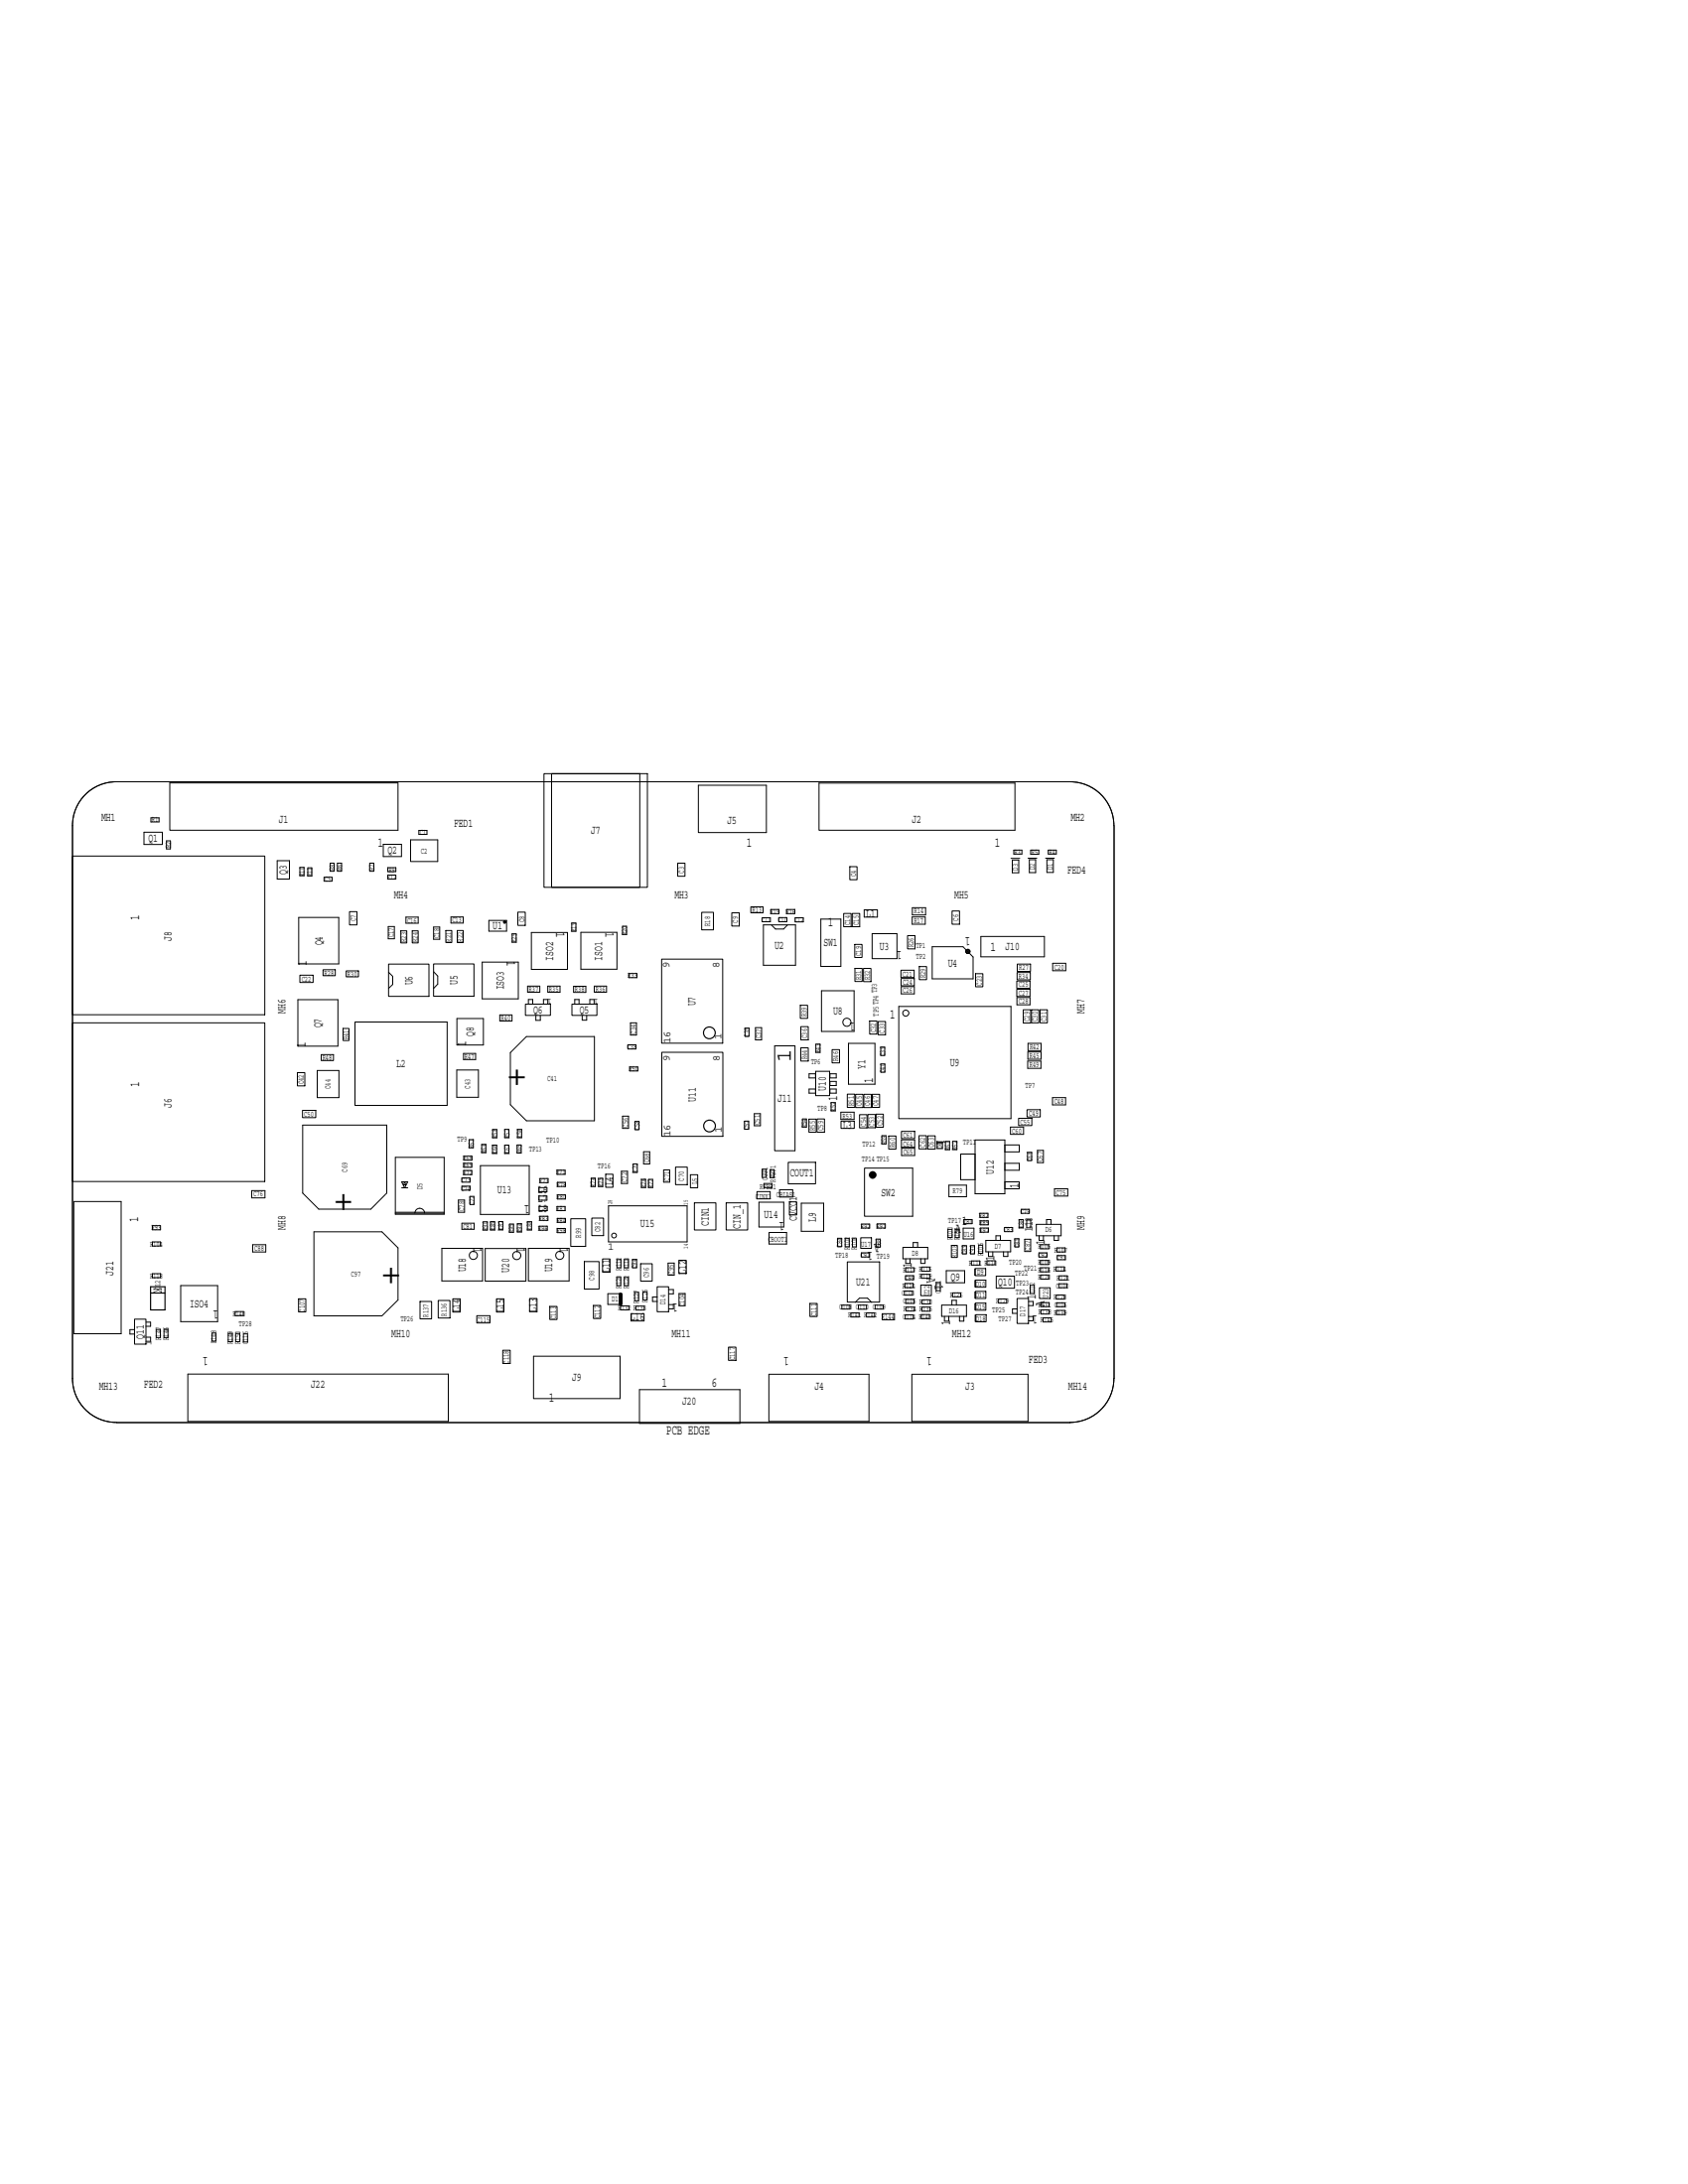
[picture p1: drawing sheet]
<svg xmlns="http://www.w3.org/2000/svg" width="216mm" height="279mm" viewBox="0 0 216 279" stroke-linecap="round" stroke-linejoin="round" font-family="sans-serif">
<g fill="none" stroke="#000" stroke-width=".13">
<path d="M69.6 99h13.2v14.5h-13.2zM70.5 99h11.3v14.5h-11.3zM9.2 109.5h24.7v20.3h-24.7zM18.4 106.5h2.4v1.5h-2.4zM19.3 104.6h1v.6h-1zM21.3 107.6h.5v1h-.5zM21.7 100.2h29.2v6h-29.2zM35.5 110.1h1.5v2.4h-1.5zM38.2 117.4h5.1v5.9h-5.1zM38.4 111h.5v1h-.5zM39.4 111h.5v1.1h-.5zM41.4 112.2h1.1v.5h-1.1z"/>
<path d="M42.2 110.4h.5v1.1h-.5zM43.2 110.4h.5v1.1h-.5zM44.7 116.6h1v1.7h-1zM47.3 110.4h.5v1.1h-.5zM49 108h2.4v1.6h-2.4zM49.6 111h1v.5h-1zM49.6 112h1v.5h-1zM49.7 118.5h.7v1.6h-.7zM51.3 119.1h.7v1.5h-.7zM51.9 117.3h1.6v.8h-1.6zM52.5 107.4h3.5v2.8h-3.5zM52.7 119.1h.8v1.5h-.8z"/>
<path d="M53.6 106.2h1v.5h-1zM55.5 118.6h.7v1.6h-.7zM57 119h.8v1.6h-.8zM57.7 117.3h1.5v.8h-1.5zM58.5 119h.7v1.6h-.7zM62.5 117.8h2.3v1.3h-2.3zM64.4 118h.3M64.4 117.9h.3M64.4 118.1h.3M64.4 117.9h.2v.2h-.2zM64.5 117.8h.1M65.5 119.5h.5v1h-.5z"/>
<path d="M66.2 116.7h1v1.7h-1zM68 119.3h4.6v4.7h-4.6zM73.1 118.1h.6v1h-.6zM74.3 119.3h4.6v4.7h-4.6zM79.6 118.5h.5v1h-.5zM86.7 110.4h.9v1.7h-.9zM89.3 100.5h8.7v6h-8.7zM89.7 116.7h1.5v2.3h-1.5zM93.6 116.8h1v1.7h-1zM96 116h1.6v.8h-1.6zM97.5 117.4h1v.5h-1zM97.6 118.3h4.1v5.2h-4.1z"/>
<path d="M98.6 116.4h1v.5h-1zM98.7 118.3l.5 .6h1l.5-.6M99.6 117.4h1v.5h-1zM100.6 116.4h1.1v.5h-1.1zM101.7 117.4h1v.5h-1zM104.8 100.2h25v6h-25zM105 117.6h2.5v6h-2.5zM107.9 116.9h1v1.7h-1zM108.7 110.9h.9v1.6h-.9zM109 116.9h1v1.7h-1zM110.5 116.4h1.7v.9h-1.7zM111.5 119.4h3.2v3.2h-3.2z"/>
<path d="M116.1 119.7h.9v1.7h-.9zM116.7 117.3h1.6v.9h-1.6zM116.7 116.1h1.7v1h-1.7zM121.8 116.5h.9v1.7h-.9zM125.5 119.8h8.1v2.6h-8.1zM129.3 109.8h1.1M129.5 110h.8v1.7h-.8zM129.7 108.8h1v.5h-1zM131.5 109.8h1.1M131.7 110h.8v1.6h-.8zM131.8 108.8h1.1v.5h-1.1zM133.7 109.8h1.2"/>
<path d="M133.9 110h.8v1.6h-.8zM134.1 108.8h1v.5h-1zM136.8 100a5.6 5.6 0 0 1 5.7 5.6M136.9 100h-122a5.6 5.6 0 0 0-5.6 5.6v70.8M142.5 105.6v70.8M9.2 130.9h24.7v20.3h-24.7zM38 137.2h1v1.7h-1zM38.1 127.9h5.1v5.9h-5.1zM38.4 124.8h1.6v.9h-1.6zM40.6 136.9h2.7v3.5h-2.7zM41.1 134.9h1.6v.8h-1.6zM41.3 124.1h1.6v.7h-1.6z"/>
<path d="M43.9 131.6h.7v1.5h-.7zM44.3 124.2h1.5v.8h-1.5zM45.4 130.7h11.8v10.7h-11.8zM49.7 123.3h5.2v4.2h-5.2zM49.7 124.4l.5 .5v1l-.5 .5M55.5 123.3h5.1v4.1h-5.1zM55.5 124.3l.5 .6v1l-.5 .5M58.4 136.9h2.8v3.5h-2.8zM58.4 130.3h3.4v3.4h-3.4zM59.3 134.8h1.5v.8h-1.5zM61.7 123.1h4.6v4.7h-4.6zM63.9 129.8h1.6v.8h-1.6z"/>
<path d="M65.3 134.7l2-2.1h8.7v10.8h-8.7l-2-2.1zM67.2 128.5h3.2v1.4h-3.2zM67.5 126.2h1.5v.7h-1.5zM68.1 128.5v-.6h-.5v.6M68.5 129.9v.6h.6v-.6M70.1 128.5v-.6h-.6v.6M70.1 126.2h1.5v.7h-1.5zM73.2 128.5h3.1v1.4h-3.1zM73.4 126.2h1.5v.8h-1.5zM74.1 128.5v-.6h-.6v.6M74.5 129.9v.6h.5v-.6M76 128.5v-.6h-.6v.6"/>
<path d="M76 126.2h1.6v.7h-1.6zM80.3 133.7h1v.5h-1zM80.4 124.5h1.1v.6h-1.1zM80.5 136.5h1.1v.5h-1.1zM80.6 130.9h.8v1.5h-.8zM84.6 122.7h7.8v10.8h-7.8zM84.6 134.6h7.9v10.8h-7.9zM95.3 131.5h.5v1.1h-.5zM96.6 131.5h.8v1.5h-.8zM99.1 133.8h2.6v13.4h-2.6zM102.4 128.6h.9v1.7h-.9zM102.4 134h1v1.7h-1z"/>
<path d="M102.4 131.3h1v1.7h-1zM103.5 137.4h.8v.5h-.8zM103.5 139.3h.8v.5h-.8zM104.3 137.1h1.8v3.1h-1.8zM104.4 133.6h.5v1h-.5zM105.1 126.7h4.1v5.3h-4.1zM106.2 139.3h.8v.5h-.8zM106.2 137.4h.8v.5h-.8zM106.2 138.3h.8v.6h-.8zM106.4 134.3h1v1.7h-1zM108.4 140h.9v1.7h-.9zM108.5 133.5h3.4v5.2h-3.4z"/>
<path d="M109.3 120.8h1v1.7h-1zM109.3 123.9h1v1.7h-1zM109.4 140h1v1.7h-1zM110.4 123.9h1v1.7h-1zM110.5 140h.9v1.7h-.9zM111.2 130.6h1v1.7h-1zM111.6 140h.9v1.7h-.9zM112.3 130.7h1v1.7h-1zM112.6 134h.6v1h-.6zM112.7 136.1h.5v1.1h-.5zM115 128.8h14.3v14.3h-14.3zM115.2 124.1h1.7v1h-1.7z"/>
<path d="M115.3 125.2h1.6v.9h-1.6zM115.3 126.2h1.6v.9h-1.6zM117.6 123.7h.9v1.6h-.9zM119.2 121.1h4l1.3 1.3v2.8h-5.3zM123.5 121.8h.6M123.5 121.7h.6M123.5 121.6h.6M123.5 121.9h.5M123.6 121.5h.4M123.6 122h.4M123.7 121.5h.2M124.8 124.6h.9v1.6h-.9z"/>
<path d="M130 126.6h1.7v.9h-1.7zM130 125.5h1.7v.9h-1.7zM130.1 127.6h1.6v.9h-1.6zM130.1 124.4h1.7v.9h-1.7zM130.1 123.3h1.7v1h-1.7zM130.9 129.2h.9v1.7h-.9zM131.4 135.7h1.7v1h-1.7zM131.5 134.6h1.7v.9h-1.7zM131.5 133.5h1.7v.9h-1.7zM131.9 129.2h1v1.7h-1zM133 129.2h1v1.7h-1zM134.6 123.2h1.7v1h-1.7z"/>
<path d="M9.4 153.7h6.1v16.9h-6.1zM19.5 158.9h1v.5h-1zM19.5 156.8h1v.5h-1zM32.2 152.3h1.7v.9h-1.7zM32.3 159.2h1.7v1h-1.7zM38.7 142h1.7v1h-1.7zM38.7 143.9h10.8v8.7l-2.1 2.1h-6.6l-2.1-2.1zM40.2 157.6h8.7l2 2v6.7l-2 2h-8.7zM50.6 148.1h6.2v7.2h-6.2zM50.6 155.2h6.2M50.6 155.1h6.2M51.4 151.2h.8l-.4 .8z"/>
<path d="M51.4 152h.8M51.8 151.2l.1 .4h-.3zM54.3 155.2a.62 .62 0 0 0-.6-.6 .62 .62 0 0 0-.6 .6M56.5 159.7h5.2v4.2h-5.2zM58.6 153.5h.8v1.6h-.8zM59.1 156.5h1.5v.8h-1.5zM59.1 150.7h1v.5h-1zM59.1 151.7h1v.6h-1zM59.3 148.8h1v.5h-1zM59.3 149.7h1v.6h-1zM59.3 147.9h1.1v.5h-1.1zM60 145.8h.5v1h-.5z"/>
<path d="M60.1 153.1h.5v1h-.5zM61.4 149.1h6.3v6.3h-6.3zM61.6 146.4h.5v1h-.5zM61.8 156.3h.5v1.1h-.5zM62.1 159.7h5.2v4.2h-5.2zM62.7 156.3h.6v1h-.6zM63 146.5h.5v1h-.5zM63 144.5h.5v1h-.5zM63.8 156.3h.5v1h-.5zM64.6 144.5h.5v1h-.5zM64.6 146.5h.5v1h-.5zM65.2 156.6h.5v1h-.5z"/>
<path d="M66.1 146.5h.6v1h-.6zM66.2 156.5h.5v1.1h-.5zM66.2 144.5h.5v1h-.5zM67.5 156.3h.5v1h-.5zM67.6 159.7h5.2v4.2h-5.2zM68.9 153h1.1v.5h-1.1zM68.9 151.9h1.1v.6h-1.1zM68.9 154.3h1.1v.6h-1.1zM69 156.9h1v.5h-1zM69 155.6h1.1v.5h-1.1zM69.1 150.8h1v.5h-1zM71.2 149.7h1.1v.5h-1.1z"/>
<path d="M71.2 154.3h1.1v.6h-1.1zM71.3 157.2h1v.5h-1zM71.3 152.9h1v.5h-1zM71.3 155.9h1v.5h-1zM71.3 151.3h1v.5h-1zM73 155.9h1.9v3.5h-1.9zM75.6 150.7h.5v1.1h-.5zM75.7 155.8h1.5v2.3h-1.5zM76.6 150.7h.5v1.1h-.5zM77.5 150.2h.9v1.7h-.9zM77.8 154.3h10.1v4.6h-10.1zM79.5 149.8h.8v1.6h-.8z"/>
<path d="M79.6 142.8h.8v1.6h-.8zM81 148.9h.5v1.1h-.5zM81.2 143.5h.5v1h-.5zM82 150.9h.6v1h-.6zM82.3 147.3h.8v1.6h-.8zM83 150.9h.5v1h-.5zM84.9 149.7h.8v1.5h-.8zM86.4 149.3h1.5v2.3h-1.5zM88.3 150.3h.9v1.7h-.9zM88.8 153.9h2.8v3.5h-2.8zM92.9 153.9h2.7v3.5h-2.7zM95.2 143.4h.6v1.1h-.6z"/>
<path d="M96.5 142.5h.8v1.5h-.8zM96.8 152.4h1.7v1h-1.7zM97.1 153.8h3.1v3.2h-3.1zM97.5 149.6h.5v1h-.5zM97.7 151.4h1v.5h-1zM98.4 157.7h2.2v1.5h-2.2zM98.5 149.6h.5v1.1h-.5zM99.7 152.2h1.7v.9h-1.7zM100.8 148.7h3.5v2.7h-3.5zM101 153.8h.9v1.6h-.9zM102.5 153.9h2.8v3.6h-2.8zM102.6 143.2h.5v1h-.5z"/>
<path d="M103.5 143.2h.9v1.6h-.9zM104.5 143.2h1v1.6h-1zM106.3 141.1h.5v1h-.5zM107.1 158.4h.6v1.1h-.6zM107.5 142.3h1.7v.9h-1.7zM107.6 143.4h1.7v1h-1.7zM108.1 158.5h.5v1h-.5zM109 158.5h.5v1h-.5zM109.9 142.6h1v1.7h-1zM110.1 158.3h1.4v1.4h-1.4zM110.2 156.6h1v.5h-1zM110.6 149.4h6.1v6.2h-6.1z"/>
<path d="M111 142.6h1v1.7h-1zM112.1 142.5h.9v1.7h-.9zM112.1 158.5h.5v1.1h-.5zM112.2 156.6h1v.5h-1zM112.8 145.3h.5v1h-.5zM113.7 145.3h.9v1.7h-.9zM115.3 144.7h1.7v1h-1.7zM115.3 145.8h1.7v1h-1.7zM115.3 146.9h1.7v.9h-1.7zM115.5 159.6h3.2v1.4h-3.2zM116.8 159.6v-.6h.6v.6M117.5 145.3h1v1.7h-1z"/>
<path d="M118.7 145.3h.9v1.7h-.9zM119.9 146.1h.6v.8h-.6zM120.9 146h.6v1.1h-.6zM121.2 157.3h.6v1h-.6zM121.4 151.6h2.2v1.5h-2.2zM121.7 159.3h.7v1.6h-.7zM121.9 146h.5v1h-.5zM122.2 157.3h.5v1h-.5zM123.1 159.4h.5v1h-.5zM123.2 157.1h1.4v1.4h-1.4zM123.3 156h1v.5h-1zM124.1 159.4h.6v1h-.6z"/>
<path d="M124.7 147.6h-1.8v3.3h1.8M124.7 145.8h3.8v6.9h-3.8zM125.2 159.3h.5v1h-.5zM125.3 155.2h1.1v.5h-1.1zM125.4 156.2h1v.5h-1zM125.4 157.1h1v.5h-1zM126.1 158.7h3.2v1.4h-3.2zM127.4 158.7v-.6h.6v.6M128.5 157h1v.6h-1zM128.5 151.2h1.9v.9h-1.9M128.5 146.5h1.9v.9h-1.9M128.5 148.8h1.9v.9h-1.9"/>
<path d="M129.2 144.2h1.7v.9h-1.7zM129.8 158.5h.5v1h-.5zM130.3 143.1h1.7v.9h-1.7zM130.3 156h.6v1.1h-.6zM130.6 154.7h1.1v.5h-1.1zM131.1 158.5h.7v1.6h-.7zM131.3 156h.5v1.1h-.5zM131.4 142h1.7v.9h-1.7zM131.4 147.4h.6v1.1h-.6zM132.5 156.6h3.2v1.5h-3.2zM132.7 147.2h.8v1.5h-.8zM133.1 159.2h1v.6h-1z"/>
<path d="M133.5 158.1v.6h-.6v-.6M133.9 156.6v-.6h.5v.6M134.6 140.4h1.7v1h-1.7zM134.9 152.1h1.7v.9h-1.7zM135.2 159.6h1v.6h-1zM135.4 158.1v.6h-.6v-.6M9.3 176.3a5.6 5.6 0 0 0 5.6 5.7M17.2 168.8h1.5v3.2h-1.5zM17.2 170.1h-.6v.6h.6M18.7 169.1h.6v.6h-.6M18.7 171.1h.6v.5h-.6M19.5 162.9h1v.5h-1z"/>
<path d="M20 170.1h.5v1h-.5zM21 170.1h.5v1h-.5zM23.1 164.5h4.7v4.6h-4.7zM24 175.8h33.3v6h-33.3zM27.1 170.5h.5v1.1h-.5zM29.2 170.6h.5v1h-.5zM30.1 167.8h1v.5h-1zM30.1 170.6h.6v1h-.6zM31.1 170.6h.6v1.1h-.6zM38.2 166.2h.9v1.6h-.9zM53.7 166.5h1.5v2.2h-1.5zM56 166.4h1.6v2.2h-1.6z"/>
<path d="M57.9 166.2h1v1.7h-1zM61 168.3h1.7v.9h-1.7zM63.5 166.2h1v1.7h-1zM64.3 172.7h1v1.7h-1zM67.7 166.1h1v1.7h-1zM68.2 173.5h11.1v5.4h-11.1zM70.3 167.1h.9v1.7h-.9zM74.7 161.4h1.9v3.5h-1.9zM75.9 167h.9v1.7h-.9zM77.1 161.1h.9v1.7h-.9zM77.7 165.5h1.9v1.4h-1.9zM78.9 163.4h.5v1.1h-.5z"/>
<path d="M78.9 161.1h.5v1.1h-.5zM79.2 165.5v1.4M79.3 165.5v1.4M79.3 165.5l.1 1.4M79.4 167.1h1v.5h-1zM79.4 165.5v1.4M79.5 165.5v1.4M79.8 161.1h.6v1.1h-.6zM79.8 163.4h.6v1.1h-.6zM80.7 168.1h1.7v.9h-1.7zM80.9 161.1h.5v1.1h-.5zM81.2 165.3h.5v1.1h-.5z"/>
<path d="M81.3 167.1h1.1v.5h-1.1zM81.8 177.8h12.8v4.3h-12.8zM81.9 161.7h1.5v2.2h-1.5zM82.2 165.3h.6v1h-.6zM84.1 164.6h1.4v3.2h-1.4zM84.1 165.9h-.6v.6h.6M85.4 161.6h.8v1.5h-.8zM85.5 166.9h.6v.5h-.6M85.5 165h.6v.5h-.6M86.8 161.2h1v1.7h-1zM86.8 165.5h.8v1.5h-.8zM93.2 172.3h.9v1.7h-.9z"/>
<path d="M98.3 175.8h12.8v6h-12.8zM103.6 166.8h.9v1.6h-.9zM107.7 167h1v.5h-1zM108.4 161.4h4.1v5.2h-4.1zM108.8 168h1.1v.5h-1.1zM109.8 167h1v.5h-1zM110.2 160.3h1v.5h-1zM110.8 168h1.1v.5h-1.1zM111.5 166.6l-.5-.5h-1.1l-.5 .5M111.9 167h1.1v.5h-1.1zM112.8 168.1h1.6v.7h-1.6zM115.7 165.2h1v.5h-1z"/>
<path d="M115.7 164.2h1.1v.5h-1.1zM115.8 168.2h1v.5h-1zM115.8 163.2h1.1v.5h-1.1zM115.8 166.2h1.1v.6h-1.1zM115.8 162.2h1.1v.5h-1.1zM115.9 167.2h1v.5h-1zM116.4 161v.6h-.6v-.6M116.6 175.8h14.9v6h-14.9zM117.8 164.4h1.3v1.4h-1.3zM117.8 168.2h1.1v.5h-1.1zM117.9 163h1v.5h-1zM117.9 162.1h1v.5h-1z"/>
<path d="M117.9 167.2h1.1v.5h-1.1zM117.9 166.3h1.1v.5h-1.1zM118.3 161v.6h-.5v-.6M119.7 164.1h.6v1h-.6zM120.4 167h3.2v1.4h-3.2zM120.8 168.4v.6h.5v-.6M121 162.6h2.4v1.5h-2.4zM121.8 167v-.7h.5v.7M121.8 165.4h1.1v.5h-1.1zM123.3 168.4v.6h-.6v-.6M124.2 161.3h1.1v.5h-1.1zM124.7 162.3h1.4v.9h-1.4z"/>
<path d="M124.8 166.7h1.3v.9h-1.3zM124.8 165.2h1.3v.9h-1.3zM124.8 163.8h1.3v.9h-1.3zM124.8 168.2h1.3v.9h-1.3zM126.2 161.3h1.1v.5h-1.1zM127 160.1v.6h-.6v-.6M127.4 163.3h2.4v1.5h-2.4zM127.7 166.2h1.1v.5h-1.1zM128.9 160.1v.6h-.5v-.6M130.1 167.4h-.6v.6h.6M130.1 166.1h1.5v3.2h-1.5zM131.6 168.4h.5v.6h-.5"/>
<path d="M131.6 166.5h.5v.5h-.5M131.8 164.4h.5v1.1h-.5zM132.9 160.3h1v.5h-1zM132.9 164.7h1.4v1.4h-1.4zM133.1 161.2h1v.6h-1zM133.1 162.2h1v.5h-1zM133.1 163.1h1v.5h-1zM133.1 166.6h1.1v.6h-1.1zM133.1 167.6h1.1v.5h-1.1zM133.4 168.6h1.1v.5h-1.1zM135.1 162.1h1v.5h-1zM135.1 165.7h1v.5h-1z"/>
<path d="M135.1 167.6h1.1v.6h-1.1zM135.1 166.7h1.1v.5h-1.1zM135.2 160.6h1.1v.6h-1.1zM135.4 164.2h1.1v.5h-1.1zM135.5 163.2h1v.5h-1zM142.5 176.3a5.6 5.6 0 0 1-5.7 5.7M14.9 182h122"/>
<circle cx="108.3" cy="130.8" r=".52"/>
<circle cx="115.9" cy="129.6" r=".39"/>
<circle cx="123.8" cy="121.7" r=".27"/>
<circle cx="78.5" cy="158.1" r=".31"/>
<circle cx="60.5" cy="160.6" r=".52"/>
<circle cx="66.1" cy="160.6" r=".52"/>
<circle cx="71.6" cy="160.6" r=".52"/>
</g>
<g fill="none" stroke="#000" stroke-width=".15">
<path d="M119.9 146.2h.6M19.3 164.6h1.8v3h-1.8zM19.3 165.4h1.8M124.7 162.3v.9M124.7 163.8v.8M124.7 165.3v.8M124.7 166.8v.8M124.7 168.2v.9"/>
<circle cx="90.7" cy="132.1" r=".76"/>
<circle cx="90.7" cy="144" r=".76"/>
</g>
<circle cx="111.6" cy="150.3" r=".24" fill="none" stroke="#000" stroke-width=".51"/>
<g font-size="4.6">
<text x="64.7" y="138.8">+</text>
<text x="44.9" y="155.2" transform="rotate(-90 44.9 155.2)">+</text>
<text x="51.5" y="162.1" transform="rotate(-180 51.5 162.1)">+</text>
</g>
<text font-size="2.9" x="101.1" y="135.9" transform="rotate(-90 101.1 135.9)">1</text>
<g font-size="1.8">
<text x="48.3" y="108.4">1</text>
<text x="95.5" y="108.4">1</text>
<text x="127.3" y="108.4">1</text>
<text x="17.8" y="117.7" transform="rotate(-90 17.8 117.7)">1</text>
<text x="71.1" y="119.2" transform="rotate(90 71.1 119.2)">1</text>
<text x="77.4" y="119.2" transform="rotate(90 77.4 119.2)">1</text>
<text x="105.9" y="118.5">1</text>
<text x="124.1" y="119.9" transform="rotate(-180 124.1 119.9)">1</text>
<text x="39.2" y="123.5" transform="rotate(-90 39.2 123.5)">1</text>
<text x="64.8" y="123" transform="rotate(90 64.8 123)">1</text>
<text x="115.3" y="121.6" transform="rotate(-180 115.3 121.6)">1</text>
<text x="126.7" y="121.7">1</text>
<text x="109.3" y="130.8" transform="rotate(-180 109.3 130.8)">1</text>
<text x="113.8" y="130.2">1</text>
<text x="39.1" y="134" transform="rotate(-90 39.1 134)">1</text>
<text x="59.6" y="133.9" transform="rotate(-90 59.6 133.9)">1</text>
<text x="17.8" y="139.1" transform="rotate(-90 17.8 139.1)">1</text>
<text x="107.1" y="140.8" transform="rotate(-90 107.1 140.8)">1</text>
<text x="111.7" y="138.5" transform="rotate(-90 111.7 138.5)">1</text>
<text x="119.8" y="145.7" transform="rotate(90 119.8 145.7)">1</text>
<text x="67.7" y="154.2" transform="rotate(-180 67.7 154.2)">1</text>
<text x="130.3" y="152" transform="rotate(-90 130.3 152)">1</text>
<text x="17.7" y="156.3" transform="rotate(-90 17.7 156.3)">1</text>
<text x="60.6" y="159.6" transform="rotate(90 60.6 159.6)">1</text>
<text x="66.1" y="159.7" transform="rotate(90 66.1 159.7)">1</text>
<text x="71.6" y="159.6" transform="rotate(90 71.6 159.6)">1</text>
<text x="100.3" y="156.3" transform="rotate(-180 100.3 156.3)">1</text>
<text x="111.6" y="160.1" transform="rotate(-180 111.6 160.1)">1</text>
<text x="112.5" y="159.1" transform="rotate(-180 112.5 159.1)">A</text>
<text x="122.2" y="157.7">A</text>
<text x="123" y="156.7">1</text>
<text x="127.2" y="161.3" transform="rotate(-90 127.2 161.3)">1</text>
<text x="133.6" y="159.2" transform="rotate(-90 133.6 159.2)">1</text>
<text x="19.7" y="164.7" transform="rotate(90 19.7 164.7)">K</text>
<text x="27.9" y="167.6" transform="rotate(-180 27.9 167.6)">1</text>
<text x="86.7" y="166.7" transform="rotate(-180 86.7 166.7)">1</text>
<text x="116.6" y="162.2" transform="rotate(-90 116.6 162.2)">1</text>
<text x="118.5" y="163.4" transform="rotate(90 118.5 163.4)">A</text>
<text x="119.6" y="164.3" transform="rotate(90 119.6 164.3)">1</text>
<text x="132.5" y="166.3" transform="rotate(-90 132.5 166.3)">1</text>
<text x="133.6" y="167.2" transform="rotate(-90 133.6 167.2)">A</text>
<text x="26.6" y="173.6" transform="rotate(-180 26.6 173.6)">1</text>
<text x="100.9" y="173.6" transform="rotate(-180 100.9 173.6)">1</text>
<text x="119.2" y="173.6" transform="rotate(-180 119.2 173.6)">1</text>
<text x="121.5" y="169.5" transform="rotate(-90 121.5 169.5)">1</text>
<text x="132.7" y="168.2" transform="rotate(-180 132.7 168.2)">1</text>
<text x="70.2" y="179.3">1</text>
<text x="84.6" y="177.5">1</text>
<text x="91" y="177.5">6</text>
<text x="85.2" y="183.5">PCB EDGE</text>
</g>
<g font-size="1.6">
<text x="13" y="105.1">MH1</text>
<text x="19" y="107.7">Q1</text>
<text x="35.6" y="105.3">J1</text>
<text x="58" y="105.8">FED1</text>
<text x="75.6" y="106.7">J7</text>
<text x="93" y="105.4">J5</text>
<text x="116.6" y="105.3">J2</text>
<text x="136.9" y="105.1">MH2</text>
<text x="36.7" y="111.9" transform="rotate(-90 36.7 111.9)">Q3</text>
<text x="49.6" y="109.3">Q2</text>
<text x="136.5" y="111.7">FED4</text>
<text x="50.4" y="114.9">MH4</text>
<text x="63" y="118.9">U1</text>
<text x="86.3" y="114.9">MH3</text>
<text x="110.8" y="117.3">L1</text>
<text x="122.1" y="115">MH5</text>
<text x="22" y="120.4" transform="rotate(-90 22 120.4)">J8</text>
<text x="41.2" y="120.9" transform="rotate(-90 41.2 120.9)">Q4</text>
<text x="70.7" y="122.9" transform="rotate(-90 70.7 122.9)">ISO2</text>
<text x="77" y="122.9" transform="rotate(-90 77 122.9)">ISO1</text>
<text x="99.1" y="121.3">U2</text>
<text x="105.3" y="121.1">SW1</text>
<text x="112.5" y="121.5">U3</text>
<text x="121.2" y="123.6">U4</text>
<text x="128.6" y="121.6">J10</text>
<text x="36.5" y="129.6" transform="rotate(-90 36.5 129.6)">MH6</text>
<text x="41.1" y="131.5" transform="rotate(-90 41.1 131.5)">Q7</text>
<text x="52.7" y="126" transform="rotate(-90 52.7 126)">U6</text>
<text x="58.5" y="126" transform="rotate(-90 58.5 126)">U5</text>
<text x="64.4" y="126.7" transform="rotate(-90 64.4 126.7)">ISO3</text>
<text x="68.2" y="129.7">Q6</text>
<text x="74.1" y="129.7">Q5</text>
<text x="89" y="128.7" transform="rotate(-90 89 128.7)">U7</text>
<text x="106.6" y="129.8">U8</text>
<text x="138.7" y="129.6" transform="rotate(-90 138.7 129.6)">MH7</text>
<text x="50.7" y="136.5">L2</text>
<text x="60.6" y="132.6" transform="rotate(-90 60.6 132.6)">Q8</text>
<text x="110.7" y="136.7" transform="rotate(-90 110.7 136.7)">Y1</text>
<text x="121.5" y="136.4">U9</text>
<text x="22" y="141.7" transform="rotate(-90 22 141.7)">J6</text>
<text x="89" y="140.9" transform="rotate(-90 89 140.9)">U11</text>
<text x="99.4" y="141">J11</text>
<text x="105.6" y="139.6" transform="rotate(-90 105.6 139.6)">U10</text>
<text x="107.8" y="144.4">L3</text>
<text x="63.6" y="152.7">U13</text>
<text x="68.8" y="153.7">L7</text>
<text x="68.8" y="152.7">L6</text>
<text x="68.9" y="155.1">L8</text>
<text x="78.4" y="151.7" transform="rotate(-90 78.4 151.7)">L4</text>
<text x="97.7" y="155.9">U14</text>
<text x="101" y="150.5">COUT1</text>
<text x="112.7" y="153">SW2</text>
<text x="127.1" y="150.2" transform="rotate(-90 127.1 150.2)">U12</text>
<text x="36.5" y="157.3" transform="rotate(-90 36.5 157.3)">MH8</text>
<text x="81.9" y="157">U15</text>
<text x="90.7" y="156.8" transform="rotate(-90 90.7 156.8)">CIN1</text>
<text x="94.7" y="157.2" transform="rotate(-90 94.7 157.2)">CIN_1</text>
<text x="101.9" y="156.1" transform="rotate(-90 101.9 156.1)">CVCC1</text>
<text x="104.4" y="156.4" transform="rotate(-90 104.4 156.4)">L9</text>
<text x="132" y="157.5" transform="rotate(-90 132 157.5)">L10</text>
<text x="138.7" y="157.3" transform="rotate(-90 138.7 157.3)">MH9</text>
<text x="14.5" y="163.1" transform="rotate(-90 14.5 163.1)">J21</text>
<text x="24.3" y="167.2">ISO4</text>
<text x="58.8" y="167.9" transform="rotate(-90 58.8 167.9)">L14</text>
<text x="59.6" y="162.7" transform="rotate(-90 59.6 162.7)">U18</text>
<text x="64.5" y="167.9" transform="rotate(-90 64.5 167.9)">L15</text>
<text x="65.1" y="162.8" transform="rotate(-90 65.1 162.8)">U20</text>
<text x="68.7" y="167.9" transform="rotate(-90 68.7 167.9)">L13</text>
<text x="70.6" y="162.7" transform="rotate(-90 70.6 162.7)">U19</text>
<text x="78" y="162.8" transform="rotate(-90 78 162.8)">L11</text>
<text x="87.8" y="163" transform="rotate(-90 87.8 163)">L12</text>
<text x="109.5" y="164.5">U21</text>
<text x="121.6" y="163.8">Q9</text>
<text x="127.7" y="164.5">Q10</text>
<text x="18.4" y="171.3" transform="rotate(-90 18.4 171.3)">Q11</text>
<text x="50.1" y="171">MH10</text>
<text x="80.6" y="169">L16</text>
<text x="85.9" y="171">MH11</text>
<text x="121.8" y="171">MH12</text>
<text x="12.7" y="177.8">MH13</text>
<text x="18.4" y="177.5">FED2</text>
<text x="39.8" y="177.6">J22</text>
<text x="73.2" y="176.7">J9</text>
<text x="87.2" y="179.7">J20</text>
<text x="104.2" y="177.8">J4</text>
<text x="123.5" y="177.8">J3</text>
<text x="131.6" y="174.4">FED3</text>
<text x="136.7" y="177.8">MH14</text>
</g>
<g font-size="1.4">
<text x="85.6" y="123.8" transform="rotate(-90 85.6 123.8)">9</text>
<text x="92" y="123.8" transform="rotate(-90 92 123.8)">8</text>
<text x="85.6" y="135.7" transform="rotate(-90 85.6 135.7)">9</text>
<text x="85.7" y="133.5" transform="rotate(-90 85.7 133.5)">16</text>
<text x="92.1" y="135.7" transform="rotate(-90 92.1 135.7)">8</text>
<text x="92.3" y="133" transform="rotate(-90 92.3 133)">1</text>
<text x="85.7" y="145.4" transform="rotate(-90 85.7 145.4)">16</text>
<text x="92.3" y="144.9" transform="rotate(-90 92.3 144.9)">1</text>
<text x="77.7" y="159.9">1</text>
</g>
<g font-size="1.1">
<text x="19.4" y="105.2">R1</text>
<text x="53.7" y="106.8">C1</text>
<text x="21.9" y="108.5" transform="rotate(-90 21.9 108.5)">R2</text>
<text x="38.9" y="112.1" transform="rotate(-90 38.9 112.1)">R10</text>
<text x="39.9" y="112.2" transform="rotate(-90 39.9 112.2)">R11</text>
<text x="41.6" y="112.8">C5</text>
<text x="42.8" y="111.4" transform="rotate(-90 42.8 111.4)">R8</text>
<text x="43.8" y="111.4" transform="rotate(-90 43.8 111.4)">R6</text>
<text x="47.9" y="111.4" transform="rotate(-90 47.9 111.4)">R7</text>
<text x="49.5" y="112.5">R12</text>
<text x="49.7" y="111.6">R9</text>
<text x="53.8" y="109.2">C2</text>
<text x="87.5" y="111.7" transform="rotate(-90 87.5 111.7)">C3</text>
<text x="109.5" y="112.1" transform="rotate(-90 109.5 112.1)">C4</text>
<text x="129.8" y="109.3">R3</text>
<text x="130.2" y="111.3" transform="rotate(-90 130.2 111.3)">D3</text>
<text x="131.9" y="109.3">R5</text>
<text x="132.4" y="111.3" transform="rotate(-90 132.4 111.3)">D2</text>
<text x="134.2" y="109.3">R4</text>
<text x="134.6" y="111.3" transform="rotate(-90 134.6 111.3)">D1</text>
<text x="45.5" y="117.9" transform="rotate(-90 45.5 117.9)">C7</text>
<text x="50.4" y="120" transform="rotate(-90 50.4 120)">C17</text>
<text x="52.1" y="118">C16</text>
<text x="57.8" y="118">C13</text>
<text x="67.1" y="118" transform="rotate(-90 67.1 118)">C8</text>
<text x="73.7" y="119.2" transform="rotate(-90 73.7 119.2)">R19</text>
<text x="80.2" y="119.7" transform="rotate(-90 80.2 119.7)">R20</text>
<text x="90.8" y="118.5" transform="rotate(-90 90.8 118.5)">R18</text>
<text x="94.4" y="118" transform="rotate(-90 94.4 118)">C9</text>
<text x="96.2" y="116.7">R13</text>
<text x="97.4" y="118">C11</text>
<text x="98.5" y="116.9">R15 R16</text>
<text x="99.5" y="118">C10</text>
<text x="101.6" y="118">C12</text>
<text x="108.7" y="118.3" transform="rotate(-90 108.7 118.3)">C14</text>
<text x="109.8" y="118.3" transform="rotate(-90 109.8 118.3)">C15</text>
<text x="116.9" y="118.1">R17</text>
<text x="116.9" y="116.9">R14</text>
<text x="122.6" y="117.8" transform="rotate(-90 122.6 117.8)">C6</text>
<text x="38.6" y="125.6">C22</text>
<text x="41.5" y="124.8">R28</text>
<text x="44.4" y="124.9">R30</text>
<text x="52" y="120.5" transform="rotate(-90 52 120.5)">R23</text>
<text x="53.4" y="120.5" transform="rotate(-90 53.4 120.5)">R24</text>
<text x="56.2" y="120" transform="rotate(-90 56.2 120)">C18</text>
<text x="57.7" y="120.5" transform="rotate(-90 57.7 120.5)">R21</text>
<text x="59.2" y="120.5" transform="rotate(-90 59.2 120.5)">R22</text>
<text x="66.1" y="120.6" transform="rotate(-90 66.1 120.6)">R25</text>
<text x="80.3" y="125.1">R33</text>
<text x="110.1" y="122.3" transform="rotate(-90 110.1 122.3)">C19</text>
<text x="110.2" y="125.4" transform="rotate(-90 110.2 125.4)">R31</text>
<text x="111.3" y="125.4" transform="rotate(-90 111.3 125.4)">R32</text>
<text x="115.4" y="124.9">C21</text>
<text x="115.5" y="126">C24</text>
<text x="116.9" y="121.2" transform="rotate(-90 116.9 121.2)">R26</text>
<text x="117.1" y="121.3">TP1</text>
<text x="117.2" y="122.7">TP2</text>
<text x="118.4" y="125.1" transform="rotate(-90 118.4 125.1)">R29</text>
<text x="130.3" y="125.2">R34</text>
<text x="130.3" y="124.1">R27</text>
<text x="134.9" y="124">C20</text>
<text x="64.1" y="130.6">R40</text>
<text x="67.6" y="126.9">R37</text>
<text x="70.2" y="126.9">R35</text>
<text x="70.6" y="127.7" transform="rotate(-180 70.6 127.7)">1</text>
<text x="73.5" y="126.9">R38</text>
<text x="76.2" y="126.9">R36</text>
<text x="76.5" y="127.7" transform="rotate(-180 76.5 127.7)">1</text>
<text x="103.2" y="130.1" transform="rotate(-90 103.2 130.1)">R39</text>
<text x="112.4" y="130" transform="rotate(-90 112.4 130)">TP5TP4 TP3</text>
<text x="115.5" y="127">C26</text>
<text x="125.6" y="126" transform="rotate(-90 125.6 126)">C23</text>
<text x="130.3" y="126.3">C25</text>
<text x="130.3" y="128.4">C28</text>
<text x="130.3" y="127.3">C27</text>
<text x="131.7" y="130.7" transform="rotate(-90 131.7 130.7)">C29</text>
<text x="132.7" y="130.7" transform="rotate(-90 132.7 130.7)">C30</text>
<text x="133.8" y="130.7" transform="rotate(-90 133.8 130.7)">C31</text>
<text x="41.2" y="135.6">R48</text>
<text x="44.6" y="133" transform="rotate(-90 44.6 133)">R41</text>
<text x="59.4" y="135.5">R47</text>
<text x="80.2" y="134.3">C38</text>
<text x="80.4" y="137.1">R50</text>
<text x="81.3" y="132.3" transform="rotate(-90 81.3 132.3)">C34</text>
<text x="95.9" y="132.7" transform="rotate(-90 95.9 132.7)">C35</text>
<text x="97.3" y="132.9" transform="rotate(-90 97.3 132.9)">C37</text>
<text x="103.2" y="132.8" transform="rotate(-90 103.2 132.8)">C36</text>
<text x="103.3" y="135.6" transform="rotate(-90 103.3 135.6)">R44</text>
<text x="103.7" y="136.2">TP6</text>
<text x="104.9" y="134.7" transform="rotate(-90 104.9 134.7)">R43</text>
<text x="107.2" y="135.8" transform="rotate(-90 107.2 135.8)">R46</text>
<text x="112" y="132.1" transform="rotate(-90 112 132.1)">C32</text>
<text x="113.1" y="132.2" transform="rotate(-90 113.1 132.2)">C33</text>
<text x="113.2" y="135.1" transform="rotate(-90 113.2 135.1)">C39</text>
<text x="113.2" y="137.3" transform="rotate(-90 113.2 137.3)">C40</text>
<text x="131.7" y="136.5">R49</text>
<text x="131.7" y="135.4">R45</text>
<text x="131.7" y="134.3">R42</text>
<text x="38.8" y="138.7" transform="rotate(-90 38.8 138.7)">C42</text>
<text x="38.9" y="142.9">C50</text>
<text x="42.3" y="139.3" transform="rotate(-90 42.3 139.3)">C44</text>
<text x="60.1" y="139.3" transform="rotate(-90 60.1 139.3)">C43</text>
<text x="70" y="138.3">C41</text>
<text x="97.2" y="143.9" transform="rotate(-90 97.2 143.9)">C51</text>
<text x="104.5" y="142.1">TP8</text>
<text x="106.9" y="142.2" transform="rotate(-90 106.9 142.2)">R52</text>
<text x="107.8" y="143.1">R53</text>
<text x="109.2" y="141.5" transform="rotate(-90 109.2 141.5)">R51</text>
<text x="110.2" y="141.5" transform="rotate(-90 110.2 141.5)">C45</text>
<text x="111.3" y="141.5" transform="rotate(-90 111.3 141.5)">C46</text>
<text x="112.4" y="141.5" transform="rotate(-90 112.4 141.5)">C47</text>
<text x="130.5" y="143.9">C55</text>
<text x="131.1" y="139.2">TP7</text>
<text x="131.6" y="142.8">C49</text>
<text x="134.8" y="141.2">C48</text>
<text x="44.4" y="149.9" transform="rotate(-90 44.4 149.9)">C69</text>
<text x="58.5" y="146.1">TP9</text>
<text x="59.2" y="148.5">R68</text>
<text x="59.2" y="149.4">R69</text>
<text x="60.6" y="146.9" transform="rotate(-90 60.6 146.9)">R61</text>
<text x="62.2" y="147.6" transform="rotate(-90 62.2 147.6)">R64</text>
<text x="63.6" y="147.6" transform="rotate(-90 63.6 147.6)">R66 R58</text>
<text x="65.2" y="147.7" transform="rotate(-90 65.2 147.7)">R67 R57</text>
<text x="66.7" y="147.6" transform="rotate(-90 66.7 147.6)">R65 R56</text>
<text x="67.6" y="147.3">TP13</text>
<text x="69.9" y="146.2">TP10</text>
<text x="76.4" y="149.4">TP16</text>
<text x="80.3" y="144.2" transform="rotate(-90 80.3 144.2)">C56</text>
<text x="81.8" y="144.6" transform="rotate(-90 81.8 144.6)">C58</text>
<text x="83" y="148.8" transform="rotate(-90 83 148.8)">C68</text>
<text x="95.8" y="144.6" transform="rotate(-90 95.8 144.6)">C57</text>
<text x="103.2" y="144.3" transform="rotate(-90 103.2 144.3)">R54</text>
<text x="104.2" y="144.6" transform="rotate(-90 104.2 144.6)">R55</text>
<text x="105.3" y="144.6" transform="rotate(-90 105.3 144.6)">C59</text>
<text x="110.2" y="148.6">TP14TP15</text>
<text x="110.3" y="146.7">TP12</text>
<text x="110.7" y="144.1" transform="rotate(-90 110.7 144.1)">C54</text>
<text x="111.8" y="144.1" transform="rotate(-90 111.8 144.1)">C53</text>
<text x="112.9" y="144" transform="rotate(-90 112.9 144)">C52</text>
<text x="113.4" y="146.5" transform="rotate(-90 113.4 146.5)">R59</text>
<text x="114.5" y="146.8" transform="rotate(-90 114.5 146.8)">R60</text>
<text x="115.5" y="145.5">C61</text>
<text x="115.5" y="146.6">C64</text>
<text x="115.5" y="147.7">C65</text>
<text x="118.3" y="146.8" transform="rotate(-90 118.3 146.8)">C62</text>
<text x="119.5" y="146.8" transform="rotate(-90 119.5 146.8)">C63</text>
<text x="120.5" y="146.9" transform="rotate(-90 120.5 146.9)">D4</text>
<text x="121.5" y="147.2" transform="rotate(-90 121.5 147.2)">R63</text>
<text x="122.4" y="147.2" transform="rotate(-90 122.4 147.2)">R62</text>
<text x="123.2" y="146.4">TP11</text>
<text x="129.5" y="145">C60</text>
<text x="132" y="148.6" transform="rotate(-90 132 148.6)">C66</text>
<text x="133.4" y="148.6" transform="rotate(-90 133.4 148.6)">C67</text>
<text x="32.4" y="153.1">C76</text>
<text x="54" y="152.1" transform="rotate(-90 54 152.1)">D5</text>
<text x="59" y="151.3">C73</text>
<text x="59" y="152.3">C74</text>
<text x="59.2" y="150.3">R72</text>
<text x="59.4" y="154.9" transform="rotate(-90 59.4 154.9)">C78</text>
<text x="60.7" y="154.2" transform="rotate(-90 60.7 154.2)">C77</text>
<text x="68.9" y="151.4">R73</text>
<text x="71.1" y="150.3">R71</text>
<text x="71.1" y="154.9">R81</text>
<text x="71.2" y="151.8">R78</text>
<text x="71.2" y="153.5">R80</text>
<text x="76.2" y="151.9" transform="rotate(-90 76.2 151.9)">R74</text>
<text x="77.2" y="151.9" transform="rotate(-90 77.2 151.9)">R75</text>
<text x="80.2" y="151.3" transform="rotate(-90 80.2 151.3)">C72</text>
<text x="81.6" y="150.1" transform="rotate(-90 81.6 150.1)">R70</text>
<text x="82.6" y="152" transform="rotate(-90 82.6 152)">R76</text>
<text x="83.5" y="152" transform="rotate(-90 83.5 152)">R77</text>
<text x="85.6" y="151.1" transform="rotate(-90 85.6 151.1)">C71</text>
<text x="87.5" y="151.1" transform="rotate(-90 87.5 151.1)">C70</text>
<text x="89.2" y="151.6" transform="rotate(-90 89.2 151.6)">L5</text>
<text x="96.6" y="153.4">CINX1 CBIAS1</text>
<text x="97.2" y="152.1">RFBB1</text>
<text x="98.2" y="150.9" transform="rotate(-90 98.2 150.9)">CFF1</text>
<text x="99.2" y="151.2" transform="rotate(-90 99.2 151.2)">RFBT1</text>
<text x="121.9" y="152.7">R79</text>
<text x="125.2" y="155.8">R82</text>
<text x="130.5" y="155.3">C79</text>
<text x="135.1" y="152.9">C75</text>
<text x="19.2" y="159.5">R104</text>
<text x="19.4" y="157.4">R93</text>
<text x="32.5" y="160">C88</text>
<text x="59.2" y="157.2">C81</text>
<text x="62.4" y="157.5" transform="rotate(-90 62.4 157.5)">R90</text>
<text x="63.3" y="157.4" transform="rotate(-90 63.3 157.4)">R89</text>
<text x="64.4" y="157.4" transform="rotate(-90 64.4 157.4)">R87</text>
<text x="65.7" y="157.8" transform="rotate(-90 65.7 157.8)">R95</text>
<text x="66.8" y="157.7" transform="rotate(-90 66.8 157.7)">R94</text>
<text x="68.1" y="157.4" transform="rotate(-90 68.1 157.4)">R88</text>
<text x="68.8" y="157.4">R96</text>
<text x="68.9" y="156.2">R83</text>
<text x="71.2" y="157.8">R98</text>
<text x="71.2" y="156.4">R84</text>
<text x="74.3" y="158.3" transform="rotate(-90 74.3 158.3)">R99</text>
<text x="76.8" y="157.6" transform="rotate(-90 76.8 157.6)">C82</text>
<text x="98.2" y="158.9">CBOOT1</text>
<text x="106.8" y="160.9">TP18</text>
<text x="107.7" y="159.6" transform="rotate(-90 107.7 159.6)">C84</text>
<text x="108.7" y="159.8" transform="rotate(-90 108.7 159.8)">R102</text>
<text x="109.6" y="159.8" transform="rotate(-90 109.6 159.8)">R103</text>
<text x="110.1" y="160.9">C91</text>
<text x="110.1" y="157.2">R92 R91</text>
<text x="110.1" y="159.5">U17</text>
<text x="112.1" y="161">TP19</text>
<text x="112.6" y="159.7" transform="rotate(-90 112.6 159.7)">C86</text>
<text x="116.6" y="160.6">D8</text>
<text x="121.3" y="156.4">TP17 C80</text>
<text x="121.8" y="158.6" transform="rotate(-90 121.8 158.6)">R100</text>
<text x="122.4" y="161" transform="rotate(-90 122.4 161)">R108</text>
<text x="122.7" y="158.6" transform="rotate(-90 122.7 158.6)">R101</text>
<text x="123.3" y="158.3">U16</text>
<text x="123.7" y="160.5" transform="rotate(-90 123.7 160.5)">C89</text>
<text x="123.9" y="161.9">R111 R110</text>
<text x="124.7" y="160.5" transform="rotate(-90 124.7 160.5)">C90</text>
<text x="125.3" y="157.7">R97</text>
<text x="125.3" y="156.8">R85</text>
<text x="125.8" y="160.7" transform="rotate(-90 125.8 160.7)">R106</text>
<text x="127.3" y="159.7">D7</text>
<text x="128.4" y="157.6">C83</text>
<text x="129" y="161.8">TP20</text>
<text x="130.4" y="159.6" transform="rotate(-90 130.4 159.6)">C85</text>
<text x="130.9" y="157.2" transform="rotate(-90 130.9 157.2)">R86</text>
<text x="131.8" y="160" transform="rotate(-90 131.8 160)">C87</text>
<text x="132.8" y="160.9">C92</text>
<text x="132.8" y="161.8">R109</text>
<text x="132.8" y="159.8">R105</text>
<text x="133.7" y="157.7">D6</text>
<text x="134.9" y="160.2">R107</text>
<text x="135.1" y="161.2">C93</text>
<text x="19.2" y="163.5">R118</text>
<text x="20.5" y="165" transform="rotate(-90 20.5 165)">D12</text>
<text x="39" y="167.9" transform="rotate(-90 39 167.9)">C107</text>
<text x="44.9" y="163.3">C97</text>
<text x="76" y="163.8" transform="rotate(-90 76 163.8)">C98</text>
<text x="78.3" y="166.5">D13</text>
<text x="79.1" y="167.7">R132 R133</text>
<text x="79.5" y="164.8" transform="rotate(-90 79.5 164.8)">R123 R112</text>
<text x="80.4" y="164.8" transform="rotate(-90 80.4 164.8)">R122 R113</text>
<text x="81.5" y="162.3" transform="rotate(-90 81.5 162.3)">C94</text>
<text x="81.7" y="166.7" transform="rotate(-90 81.7 166.7)">R127</text>
<text x="82.8" y="166.6" transform="rotate(-90 82.8 166.6)">R126</text>
<text x="83" y="163.4" transform="rotate(-90 83 163.4)">C96</text>
<text x="85.1" y="166.9" transform="rotate(-90 85.1 166.9)">D14</text>
<text x="86.2" y="163" transform="rotate(-90 86.2 163)">C95</text>
<text x="87.6" y="167.1" transform="rotate(-90 87.6 167.1)">C104</text>
<text x="107.4" y="167.5">C108 C110 C109</text>
<text x="115.3" y="165.8">C103</text>
<text x="115.4" y="164.8">R124</text>
<text x="115.5" y="162.8">R117 R115</text>
<text x="115.5" y="166.8">C105 R130</text>
<text x="115.6" y="167.8">R134 R135</text>
<text x="115.7" y="163.8">C99 R119</text>
<text x="118.9" y="165.7" transform="rotate(-90 118.9 165.7)">U22</text>
<text x="120.3" y="165.4" transform="rotate(-90 120.3 165.4)">C101</text>
<text x="121.4" y="168">D16</text>
<text x="121.5" y="166">R125</text>
<text x="124.8" y="167.5">D15</text>
<text x="124.8" y="166">D11</text>
<text x="124.8" y="164.5">D10</text>
<text x="125" y="163.1">D9</text>
<text x="126.9" y="167.9">TP25</text>
<text x="127.4" y="166.8">R129</text>
<text x="129.8" y="163.2">TP22</text>
<text x="129.9" y="165.7">TP24</text>
<text x="130" y="164.4">TP23</text>
<text x="131" y="162.5">TP21R116 R114</text>
<text x="132.4" y="165.8" transform="rotate(-90 132.4 165.8)">C102</text>
<text x="132.8" y="163.7">R120 R121</text>
<text x="132.8" y="167.2">R131 C106</text>
<text x="134.1" y="166.1" transform="rotate(-90 134.1 166.1)">U23</text>
<text x="134.8" y="166.3">R128</text>
<text x="135.1" y="164.8">C100</text>
<text x="19.4" y="172.1" transform="rotate(-90 19.4 172.1)">1</text>
<text x="20.6" y="171.4" transform="rotate(-90 20.6 171.4)">R147</text>
<text x="21.5" y="171.4" transform="rotate(-90 21.5 171.4)">R146</text>
<text x="27.7" y="171.9" transform="rotate(-90 27.7 171.9)">R148</text>
<text x="29.8" y="168.4">R140</text>
<text x="29.8" y="172" transform="rotate(-90 29.8 172)">R149</text>
<text x="30.5" y="169.7">TP28</text>
<text x="30.7" y="172" transform="rotate(-90 30.7 172)">R150</text>
<text x="31.7" y="172" transform="rotate(-90 31.7 172)">C116</text>
<text x="51.2" y="169">TP26</text>
<text x="54.8" y="168.5" transform="rotate(-90 54.8 168.5)">R137</text>
<text x="57.1" y="168.3" transform="rotate(-90 57.1 168.3)">R136</text>
<text x="61" y="169.1">C115</text>
<text x="71.1" y="168.8" transform="rotate(-90 71.1 168.8)">C113</text>
<text x="76.7" y="168.7" transform="rotate(-90 76.7 168.7)">C112</text>
<text x="104.4" y="168.4" transform="rotate(-90 104.4 168.4)">C111</text>
<text x="108.5" y="168.6">R141 R142 R144</text>
<text x="115.5" y="168.8">C114 R143</text>
<text x="124.8" y="169">D18</text>
<text x="127.7" y="169.1">TP27</text>
<text x="131.1" y="168.4" transform="rotate(-90 131.1 168.4)">D17</text>
<text x="132.8" y="168.2">R138 R139</text>
<text x="133.1" y="169.2">R145</text>
<text x="65.1" y="174.4" transform="rotate(-90 65.1 174.4)">C118</text>
<text x="94" y="174" transform="rotate(-90 94 174)">C117</text>
</g>
<g font-size=".9">
<text x="78.3" y="154.1" transform="rotate(-90 78.3 154.1)">28</text>
<text x="88" y="154.2" transform="rotate(-90 88 154.2)">15</text>
<text x="88" y="159.7" transform="rotate(-90 88 159.7)">14</text>
</g>
</svg>
